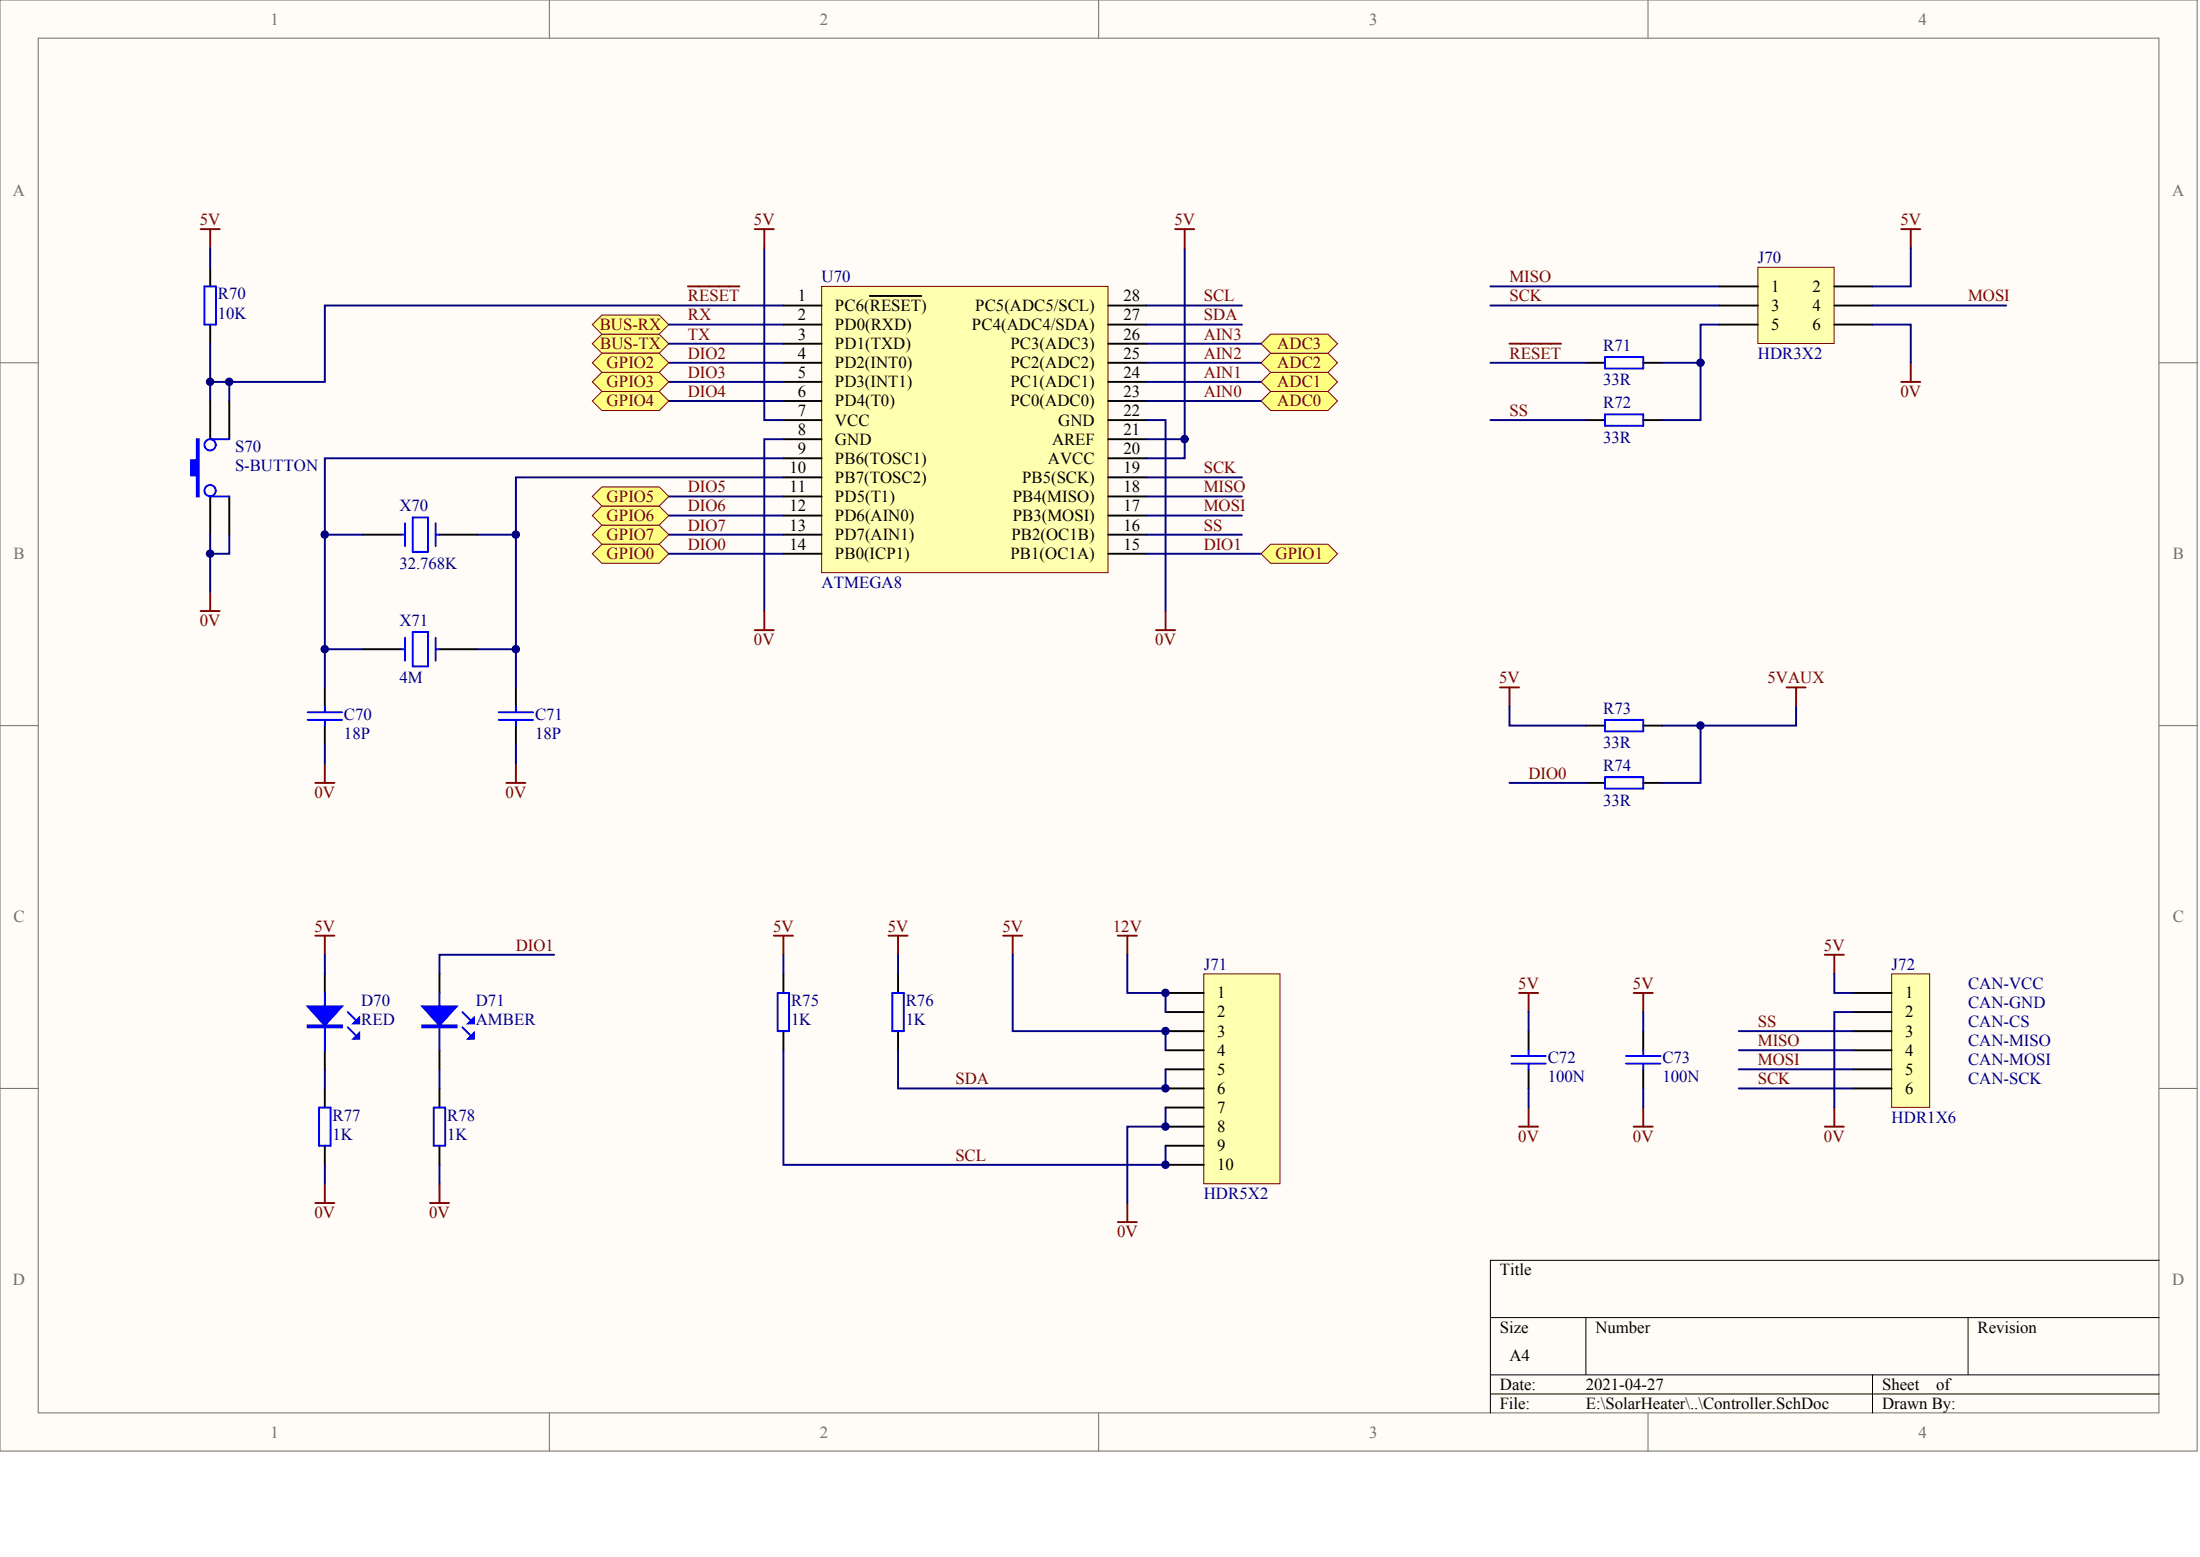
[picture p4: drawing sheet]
<svg xmlns="http://www.w3.org/2000/svg" width="840mm" height="594mm" viewBox="0 0 840 594" stroke-linecap="round" stroke-linejoin="round" font-family="sans-serif">
<g fill="#fffcf8" stroke="#716f64" stroke-width=".38">
<path d="M0 0h838.5v553.7h-838.5z"/>
<path d="M14.6 14.6h809.3v524.5h-809.3z"/>
</g>
<path d="M209.7 0v14.6M419.3 0v14.6M629 0v14.6M0 138.4h14.6M824 138.4h14.6M0 276.9h14.6M824 276.9h14.6M0 415.3h14.6M824 415.3h14.6M209.7 539.2v14.5M419.3 539.2v14.5M629 539.2v14.5" fill="none" stroke="#716f64" stroke-width=".38"/>
<path d="M824 480.9h-255.2v58.3M568.8 502.7h255.2M605.3 502.7v21.9M751.1 502.7v21.9M568.8 524.6h255.2M568.8 531.9h255.2M714.6 524.6v14.6" fill="none" stroke="#000" stroke-width=".38"/>
<path d="M313.6 109.3h109.3v109.2h-109.3z" fill="#ffffb0" stroke="#800000" stroke-width=".38"/>
<g fill="none" stroke="#000" stroke-width=".73">
<path d="M299 116.6h14.6M331.9 112.9h19.7M422.9 116.6h14.6M299 138.4h14.6M299 131.1h14.6M299 123.9h14.6M422.9 138.4h14.6M422.9 131.1h14.6M422.9 123.9h14.6M299 153h14.6M299 145.7h14.6M422.9 153h14.6"/>
<path d="M422.9 145.7h14.6M299 160.3h14.6M299 167.6h14.6M299 174.9h14.6M422.9 160.3h14.6M422.9 167.6h14.6M422.9 174.9h14.6M299 182.1h14.6M299 196.7h14.6M299 189.4h14.6M422.9 182.1h14.6M422.9 196.7h14.6"/>
<path d="M422.9 189.4h14.6M299 211.3h14.6M299 204h14.6M422.9 211.3h14.6M422.9 204h14.6"/>
</g>
<path d="M262.5 109.3h19.7" fill="none" stroke="#800000" stroke-width=".73"/>
<g fill="#ffff80" stroke="#800000" stroke-width=".38">
<path d="M226.1 131.1l3.6-3.6h21.9l3.6 3.6-3.6 3.7h-21.9z" fill-rule="evenodd"/>
<path d="M226.1 123.9l3.6-3.7h21.9l3.6 3.7-3.6 3.6h-21.9z" fill-rule="evenodd"/>
</g>
<path d="M255.2 123.9h43.8M255.2 131.1h43.8" fill="none" stroke="#000080" stroke-width=".73"/>
<path d="M226.1 211.3l3.6-3.7h21.9l3.6 3.7-3.6 3.6h-21.9z" fill-rule="evenodd" fill="#ffff80" stroke="#800000" stroke-width=".38"/>
<path d="M255.2 138.4h43.8M255.2 153h43.8M255.2 145.7h43.8M255.2 196.7h43.8M255.2 189.4h43.8M255.2 211.3h43.8M255.2 204h43.8M437.5 211.3h43.8" fill="none" stroke="#000080" stroke-width=".73"/>
<g fill="#ffff80" stroke="#800000" stroke-width=".38">
<path d="M226.1 204l3.6-3.6h21.9l3.6 3.6-3.6 3.6h-21.9z" fill-rule="evenodd"/>
<path d="M226.1 196.7l3.6-3.6h21.9l3.6 3.6-3.6 3.7h-21.9z" fill-rule="evenodd"/>
<path d="M226.1 189.4l3.6-3.6h21.9l3.6 3.6-3.6 3.7h-21.9z" fill-rule="evenodd"/>
<path d="M226.1 153l3.6-3.6h21.9l3.6 3.6-3.6 3.6h-21.9z" fill-rule="evenodd"/>
<path d="M226.1 145.7l3.6-3.6h21.9l3.6 3.6-3.6 3.7h-21.9z" fill-rule="evenodd"/>
<path d="M226.1 138.4l3.6-3.6h21.9l3.6 3.6-3.6 3.7h-21.9z" fill-rule="evenodd"/>
<path d="M481.3 211.3l3.6-3.7h21.9l3.7 3.7-3.7 3.6h-21.9z" fill-rule="evenodd"/>
<path d="M481.3 153l3.6-3.6h21.9l3.7 3.6-3.7 3.6h-21.9z" fill-rule="evenodd"/>
<path d="M481.3 145.7l3.6-3.6h21.9l3.7 3.6-3.7 3.7h-21.9z" fill-rule="evenodd"/>
<path d="M481.3 138.4l3.6-3.6h21.9l3.7 3.6-3.7 3.7h-21.9z" fill-rule="evenodd"/>
<path d="M481.3 131.1l3.6-3.6h21.9l3.7 3.6-3.7 3.7h-21.9z" fill-rule="evenodd"/>
</g>
<g fill="none" stroke="#000080" stroke-width=".73">
<path d="M80.2 94.7v7.3M291.7 94.7v65.6h7.3M452.1 94.7v72.9h-14.6M299 116.6h-175v29.1h-43.8v7.3M437.5 116.6h36.5M437.5 138.4h43.8M437.5 131.1h43.8M437.5 123.9h36.5M437.5 153h43.8M437.5 145.7h43.8M299 174.9h-175v87.4M299 167.6h-7.3v65.5"/>
<path d="M437.5 160.3h7.3v72.8M452.1 167.6v7.3h-14.6M299 182.1h-102.1v21.9h-14.6M437.5 182.1h36.5M437.5 189.4h36.5M437.5 196.7h36.5M80.2 204v7.3h7.3v-7.3M124 204h14.6M196.9 204v58.3M437.5 204h36.5M124 284.1v7.3M196.9 284.1v7.3"/>
</g>
<path d="M80.2 102v7.3M80.2 123.9v7.2M80.2 153v14.6M87.5 153v14.6M80.2 189.4v14.6M87.5 189.4v14.6M138.6 204h14.5M167.7 204h14.6M124 262.3v7.3M124 276.9v7.2M196.9 262.3v7.3M196.9 276.9v7.2" fill="none" stroke="#000" stroke-width=".73"/>
<g fill="none" stroke="#00f" stroke-width=".73">
<path d="M78 109.3h4.4v14.6h-4.4zM80.2 167.6h7.3M80.2 189.4h7.3M154.6 199.6v8.8M157.5 197.4h5.8v13.2h-5.8zM166.3 199.6v8.8M153.1 204h1.5M166.3 204h1.4M117.4 274.7h13.1M117.4 271.8h13.1M124 269.6v2.2M124 274.7v2.2"/>
<path d="M190.3 274.7h13.2M190.3 271.8h13.2M196.9 269.6v2.2M196.9 274.7v2.2"/>
<circle cx="80.2" cy="169.7" r="2.15"/>
<circle cx="80.2" cy="187.2" r="2.15"/>
</g>
<g fill="none" stroke="#800000" stroke-width=".73">
<path d="M76.6 87.4h7.3M80.2 87.4v7.3M288 87.4h7.3M291.7 87.4v7.3M448.5 87.4h7.3M452.1 87.4v7.3M76.6 233.1h7.3M80.2 225.9v7.2M291.7 233.1v7.3M444.8 233.1v7.3M288 240.4h7.3M441.2 240.4h7.3"/>
<path d="M120.3 298.7h7.3M124 291.4v7.3M193.2 298.7h7.3M196.9 291.4v7.3"/>
</g>
<path d="M75.1 167.6h.7v21.8h-.7v-8h-2.2v-5.8h2.2z" fill-rule="evenodd" fill="#00f" stroke="#00f" stroke-width=".73"/>
<path d="M459.4 371.6h29.1v80.1h-29.1z" fill="#ffffb0" stroke="#800000" stroke-width=".38"/>
<path d="M444.8 378.9h14.6M444.8 386.2h14.6M444.8 393.4h14.6M444.8 408h14.6M444.8 400.7h14.6M444.8 415.3h14.6M444.8 422.6h14.6M444.8 437.2h14.6M444.8 429.9h14.6M444.8 444.4h14.6" fill="none" stroke="#000" stroke-width=".73"/>
<path d="M382.8 357h7.3M386.5 357v7.3M426.6 357h7.3M430.2 357v7.3M430.2 459v7.3M426.6 466.3h7.3" fill="none" stroke="#800000" stroke-width=".73"/>
<path d="M386.5 364.3v29.1h58.3v7.3M430.2 364.3v14.6h14.6v7.3" fill="none" stroke="#000080" stroke-width=".73"/>
<path d="M670.9 102h29.1v29.1h-29.1z" fill="#ffffb0" stroke="#800000" stroke-width=".38"/>
<g fill="none" stroke="#000" stroke-width=".73">
<path d="M656.3 109.3h14.6M656.3 116.6h14.6M700 109.3h14.6M700 116.6h14.6M605.3 138.4h7.2M627.1 138.4h7.3M656.3 123.9h14.6M700 123.9h14.6M605.3 160.3h7.2M627.1 160.3h7.3M138.6 247.7h14.5M167.7 247.7h14.6"/>
<path d="M605.3 276.9h7.2M627.1 276.9h7.3M605.3 298.7h7.2M627.1 298.7h7.3M124 371.6v7.3M167.7 371.6v7.3M299 371.6v7.3M342.7 371.6v7.3M299 393.4v7.3M342.7 393.4v7.3M583.4 393.4v7.3M627.1 393.4v7.3"/>
<path d="M124 400.7v7.3M124 415.3v7.3M167.7 400.7v7.3M167.7 415.3v7.3M583.4 408v7.3M627.1 408v7.3M124 437.2v7.2M167.7 437.2v7.2"/>
</g>
<g fill="none" stroke="#800000" stroke-width=".73">
<path d="M725.6 87.4h7.3M729.2 87.4v7.3M576.1 131.1h19.7M729.2 138.4v7.3M725.6 145.7h7.3M572.4 262.3h7.3M576.1 262.3v7.3M681.8 262.3h7.3M685.5 262.3v7.3M120.3 357h7.3M124 357v7.3M295.3 357h7.3"/>
<path d="M299 357v7.3M339.1 357h7.3M342.7 357v7.3M579.7 378.9h7.3M583.4 378.9v7.3M623.5 378.9h7.3M627.1 378.9v7.3M579.7 429.9h7.3M583.4 422.6v7.3M623.5 429.9h7.3M627.1 422.6v7.3M120.3 459h7.3"/>
<path d="M124 451.7v7.3M164.1 459h7.3M167.7 451.7v7.3"/>
</g>
<g fill="none" stroke="#000080" stroke-width=".73">
<path d="M729.2 94.7v14.6h-14.6M568.8 116.6h87.5M568.8 109.3h87.5M714.6 116.6h51.1M80.2 131.1v14.6M568.8 138.4h36.5M649 138.4v21.9h-14.6M656.3 123.9h-7.3v14.5h-14.6M714.6 123.9h14.6v14.5M87.5 145.7v7.3M568.8 160.3h36.5M80.2 211.3v14.6"/>
<path d="M124 247.7h14.6M182.3 247.7h14.6M576.1 269.6v7.3h29.2M649 276.9v21.8h-14.6M685.5 269.6v7.3h-51.1M576.1 298.7h29.2M124 364.3v7.3M211.5 364.3h-43.8v7.3M299 364.3v7.3M342.7 364.3v7.3M583.4 386.2v7.2M627.1 386.2v7.2"/>
<path d="M124 408v7.3M167.7 408v7.3M299 400.7v43.7h145.8v-7.2M342.7 400.7v14.6h102.1v-7.3M583.4 415.3v7.3M627.1 415.3v7.3M444.8 422.6v7.3h-14.6v29.1M124 444.4v7.3M167.7 444.4v7.3"/>
</g>
<g fill="none" stroke="#00f" stroke-width=".73">
<path d="M612.5 136.2h14.6v4.4h-14.6zM612.5 158.1h14.6v4.4h-14.6zM153.1 247.7h1.5M154.6 243.3v8.8M157.5 241.2h5.8v13.1h-5.8zM166.3 243.3v8.8M166.3 247.7h1.4M612.5 274.7h14.6v4.3h-14.6zM612.5 296.5h14.6v4.4h-14.6zM124 378.9v21.8M167.7 378.9v21.8M296.8 378.9h4.4v14.5h-4.4z"/>
<path d="M340.5 378.9h4.4v14.5h-4.4zM132.7 392l2.9 2.9M132.7 386.2l2.9 2.9M176.5 392l2.9 2.9M176.5 386.2l2.9 2.9M576.8 405.8h13.1M576.8 402.9h13.1M583.4 400.7v2.2M583.4 405.8v2.2M620.6 405.8h13.1M620.6 402.9h13.1M627.1 400.7v2.2"/>
<path d="M627.1 405.8v2.2M121.8 422.6h4.4v14.6h-4.4zM165.5 422.6h4.4v14.6h-4.4z"/>
</g>
<g fill="#00f" stroke="#00f" stroke-width=".73">
<path d="M161.2 384h13.1l-6.6 7.3z"/>
<path d="M178.7 396.4l2.1-2.2v2.2z"/>
<path d="M178.7 390.5l2.1-2.2v2.2z"/>
<path d="M117.4 384h13.1l-6.5 7.3z"/>
<path d="M134.9 396.4l2.2-2.2v2.2z"/>
<path d="M134.9 390.5l2.2-2.2v2.2z"/>
<path d="M161.2 391.3h13.1v.7h-13.1z" fill-rule="evenodd"/>
<path d="M117.4 391.3h13.1v.7h-13.1z" fill-rule="evenodd"/>
</g>
<path d="M721.9 371.6h14.5v50.9h-14.5z" fill="#ffffb0" stroke="#800000" stroke-width=".38"/>
<path d="M707.3 378.9h14.6M707.3 386.2h14.6M707.3 393.4h14.6M707.3 400.7h14.6M707.3 408h14.6M707.3 415.3h14.6" fill="none" stroke="#000" stroke-width=".73"/>
<path d="M696.4 364.3h7.3M700 364.3v7.3M696.4 429.9h7.3M700 422.6v7.3" fill="none" stroke="#800000" stroke-width=".73"/>
<path d="M700 371.6v7.3h7.3M663.6 393.4h43.7M707.3 386.2h-7.3v36.4M663.6 400.7h43.7M663.6 408h43.7M663.6 415.3h43.7" fill="none" stroke="#000080" stroke-width=".73"/>
<g fill="#000080" stroke="#000080" stroke-width=".38">
<circle cx="80.2" cy="211.3" r="1.42"/>
<circle cx="80.2" cy="145.7" r="1.42"/>
<circle cx="87.5" cy="145.7" r="1.42"/>
<circle cx="123.9" cy="247.7" r="1.42"/>
<circle cx="123.9" cy="204" r="1.42"/>
<circle cx="196.9" cy="247.7" r="1.42"/>
<circle cx="196.9" cy="204" r="1.42"/>
<circle cx="444.8" cy="444.4" r="1.42"/>
<circle cx="444.8" cy="429.8" r="1.42"/>
<circle cx="444.8" cy="415.3" r="1.42"/>
<circle cx="444.8" cy="393.4" r="1.42"/>
<circle cx="444.8" cy="378.8" r="1.42"/>
<circle cx="452.1" cy="167.5" r="1.42"/>
<circle cx="649" cy="276.8" r="1.42"/>
<circle cx="649" cy="138.4" r="1.42"/>
</g>
<g font-size="6.4" fill="#716f64">
<text x="103.3" y="9.3">1</text>
<text x="312.9" y="9.3">2</text>
<text x="522.6" y="9.3">3</text>
<text x="732.2" y="9.3">4</text>
<text x="5" y="74.9">A</text>
<text x="829" y="74.9">A</text>
<text x="5.2" y="213.4">B</text>
<text x="829.2" y="213.4">B</text>
<text x="5.2" y="351.8">C</text>
<text x="829.2" y="351.8">C</text>
<text x="5" y="490.2">D</text>
<text x="829" y="490.2">D</text>
<text x="103.3" y="548.5">1</text>
<text x="312.9" y="548.5">2</text>
<text x="522.6" y="548.5">3</text>
<text x="732.2" y="548.5">4</text>
</g>
<g font-size="6.4" fill="#800000">
<text x="76.3" y="85.9">5V</text>
<text x="287.7" y="85.9">5V</text>
<text x="448.2" y="85.9">5V</text>
<text x="725.3" y="85.9">5V</text>
<text x="576.1" y="107.7">MISO</text>
<text x="262.5" y="115">RESET</text>
<text x="459.4" y="115">SCL</text>
<text x="576.1" y="115">SCK</text>
<text x="751.1" y="115">MOSI</text>
<text x="228.9" y="125.9">BUS-RX</text>
<text x="262.5" y="122.3">RX</text>
<text x="459.4" y="122.3">SDA</text>
<text x="262.5" y="129.6">TX</text>
<text x="459.4" y="129.6">AIN3</text>
<text x="229" y="133.2">BUS-TX</text>
<text x="262.5" y="136.9">DIO2</text>
<text x="459.4" y="136.9">AIN2</text>
<text x="487.5" y="133.2">ADC3</text>
<text x="576.1" y="136.9">RESET</text>
<text x="231.5" y="140.5">GPIO2</text>
<text x="487.5" y="140.5">ADC2</text>
<text x="231.5" y="147.8">GPIO3</text>
<text x="262.5" y="144.1">DIO3</text>
<text x="459.4" y="144.1">AIN1</text>
<text x="487.5" y="147.8">ADC1</text>
<text x="231.5" y="155.1">GPIO4</text>
<text x="262.5" y="151.4">DIO4</text>
<text x="459.4" y="151.4">AIN0</text>
<text x="487.5" y="155.1">ADC0</text>
<text x="725.3" y="151.4">0V</text>
<text x="576.1" y="158.7">SS</text>
<text x="459.4" y="180.6">SCK</text>
<text x="231.5" y="191.5">GPIO5</text>
<text x="262.5" y="187.9">DIO5</text>
<text x="459.4" y="187.9">MISO</text>
<text x="262.5" y="195.1">DIO6</text>
<text x="459.4" y="195.1">MOSI</text>
<text x="231.5" y="198.8">GPIO6</text>
<text x="262.5" y="202.4">DIO7</text>
<text x="459.4" y="202.4">SS</text>
<text x="231.5" y="206.1">GPIO7</text>
<text x="262.5" y="209.7">DIO0</text>
<text x="459.4" y="209.7">DIO1</text>
<text x="231.5" y="213.4">GPIO0</text>
<text x="486.8" y="213.4">GPIO1</text>
<text x="76.3" y="238.9">0V</text>
<text x="287.7" y="246.1">0V</text>
<text x="440.9" y="246.1">0V</text>
<text x="572.1" y="260.7">5V</text>
<text x="674.5" y="260.7">5VAUX</text>
<text x="583.4" y="297.1">DIO0</text>
<text x="120" y="304.4">0V</text>
<text x="193" y="304.4">0V</text>
<text x="120" y="355.4">5V</text>
<text x="295" y="355.4">5V</text>
<text x="338.8" y="355.4">5V</text>
<text x="382.5" y="355.4">5V</text>
<text x="424.7" y="355.4">12V</text>
<text x="196.9" y="362.7">DIO1</text>
<text x="696.1" y="362.7">5V</text>
<text x="579.4" y="377.3">5V</text>
<text x="623.2" y="377.3">5V</text>
<text x="670.9" y="391.9">SS</text>
<text x="670.9" y="399.2">MISO</text>
<text x="670.9" y="406.4">MOSI</text>
<text x="364.6" y="413.7">SDA</text>
<text x="670.9" y="413.7">SCK</text>
<text x="579.4" y="435.6">0V</text>
<text x="623.2" y="435.6">0V</text>
<text x="696.1" y="435.6">0V</text>
<text x="364.6" y="442.9">SCL</text>
<text x="120" y="464.7">0V</text>
<text x="163.8" y="464.7">0V</text>
<text x="426.3" y="472">0V</text>
</g>
<g font-size="6.4" fill="#000080">
<text x="670.9" y="100.4">J70</text>
<text x="313.6" y="107.7">U70</text>
<text x="83.1" y="114.3">R70</text>
<text x="83.1" y="121.6">10K</text>
<text x="611.8" y="133.9">R71</text>
<text x="670.9" y="136.9">HDR3X2</text>
<text x="611.8" y="147.1">33R</text>
<text x="611.8" y="155.8">R72</text>
<text x="89.7" y="172.6">S70</text>
<text x="611.8" y="168.9">33R</text>
<text x="89.7" y="179.8">S-BUTTON</text>
<text x="152.4" y="195.1">X70</text>
<text x="152.4" y="217">32.768K</text>
<text x="313.6" y="224.3">ATMEGA8</text>
<text x="152.4" y="238.9">X71</text>
<text x="152.4" y="260.7">4M</text>
<text x="131.3" y="274.6">C70</text>
<text x="204.2" y="274.6">C71</text>
<text x="611.8" y="272.4">R73</text>
<text x="131.3" y="281.8">18P</text>
<text x="204.2" y="281.8">18P</text>
<text x="611.8" y="285.5">33R</text>
<text x="611.8" y="294.2">R74</text>
<text x="611.8" y="307.3">33R</text>
<text x="459.4" y="370">J71</text>
<text x="721.9" y="370">J72</text>
<text x="751.1" y="377.3">CAN-VCC</text>
<text x="137.8" y="383.9">D70</text>
<text x="181.6" y="383.9">D71</text>
<text x="301.9" y="383.9">R75</text>
<text x="345.6" y="383.9">R76</text>
<text x="751.1" y="384.6">CAN-GND</text>
<text x="137.8" y="391.1">RED</text>
<text x="181.6" y="391.1">AMBER</text>
<text x="301.9" y="391.1">1K</text>
<text x="345.6" y="391.1">1K</text>
<text x="751.1" y="391.9">CAN-CS</text>
<text x="751.1" y="399.2">CAN-MISO</text>
<text x="590.7" y="405.7">C72</text>
<text x="634.4" y="405.7">C73</text>
<text x="751.1" y="406.4">CAN-MOSI</text>
<text x="590.7" y="413">100N</text>
<text x="634.4" y="413">100N</text>
<text x="751.1" y="413.7">CAN-SCK</text>
<text x="126.9" y="427.6">R77</text>
<text x="170.6" y="427.6">R78</text>
<text x="721.9" y="428.3">HDR1X6</text>
<text x="126.9" y="434.9">1K</text>
<text x="170.6" y="434.9">1K</text>
<text x="459.4" y="457.4">HDR5X2</text>
</g>
<g font-size="6.4">
<text x="676" y="111.4">1</text>
<text x="691.7" y="111.4">2</text>
<text x="304.5" y="115">1</text>
<text x="318.7" y="118.6">PC6(RESET)</text>
<text x="372.2" y="118.6">PC5(ADC5/SCL)</text>
<text x="428.8" y="115">28</text>
<text x="676" y="118.6">3</text>
<text x="691.7" y="118.6">4</text>
<text x="304.5" y="122.3">2</text>
<text x="318.7" y="125.9">PD0(RXD)</text>
<text x="371" y="125.9">PC4(ADC4/SDA)</text>
<text x="428.8" y="122.3">27</text>
<text x="676" y="125.9">5</text>
<text x="691.7" y="125.9">6</text>
<text x="304.5" y="129.6">3</text>
<text x="428.8" y="129.6">26</text>
<text x="304.5" y="136.9">4</text>
<text x="318.7" y="133.2">PD1(TXD)</text>
<text x="385.6" y="133.2">PC3(ADC3)</text>
<text x="428.8" y="136.9">25</text>
<text x="318.7" y="140.5">PD2(INT0)</text>
<text x="385.6" y="140.5">PC2(ADC2)</text>
<text x="304.5" y="144.1">5</text>
<text x="318.7" y="147.8">PD3(INT1)</text>
<text x="385.6" y="147.8">PC1(ADC1)</text>
<text x="428.8" y="144.1">24</text>
<text x="304.5" y="151.4">6</text>
<text x="318.7" y="155.1">PD4(T0)</text>
<text x="385.6" y="155.1">PC0(ADC0)</text>
<text x="428.8" y="151.4">23</text>
<text x="304.5" y="158.7">7</text>
<text x="428.8" y="158.7">22</text>
<text x="304.5" y="166">8</text>
<text x="318.7" y="162.4">VCC</text>
<text x="403.8" y="162.4">GND</text>
<text x="428.8" y="166">21</text>
<text x="304.5" y="173.3">9</text>
<text x="318.7" y="169.6">GND</text>
<text x="401.5" y="169.6">AREF</text>
<text x="428.8" y="173.3">20</text>
<text x="318.7" y="176.9">PB6(TOSC1)</text>
<text x="399.9" y="176.9">AVCC</text>
<text x="301.3" y="180.6">10</text>
<text x="318.7" y="184.2">PB7(TOSC2)</text>
<text x="390.1" y="184.2">PB5(SCK)</text>
<text x="428.8" y="180.6">19</text>
<text x="301.3" y="187.9">11</text>
<text x="318.7" y="191.5">PD5(T1)</text>
<text x="386.5" y="191.5">PB4(MISO)</text>
<text x="428.8" y="187.9">18</text>
<text x="301.3" y="195.1">12</text>
<text x="428.8" y="195.1">17</text>
<text x="301.3" y="202.4">13</text>
<text x="318.7" y="198.8">PD6(AIN0)</text>
<text x="386.5" y="198.8">PB3(MOSI)</text>
<text x="428.8" y="202.4">16</text>
<text x="301.3" y="209.7">14</text>
<text x="318.7" y="206.1">PD7(AIN1)</text>
<text x="386" y="206.1">PB2(OC1B)</text>
<text x="428.8" y="209.7">15</text>
<text x="318.7" y="213.4">PB0(ICP1)</text>
<text x="385.6" y="213.4">PB1(OC1A)</text>
<text x="464.5" y="380.9">1</text>
<text x="727" y="380.9">1</text>
<text x="464.5" y="388.2">2</text>
<text x="727" y="388.2">2</text>
<text x="464.5" y="395.5">3</text>
<text x="727" y="395.5">3</text>
<text x="464.5" y="402.8">4</text>
<text x="727" y="402.8">4</text>
<text x="464.5" y="410.1">5</text>
<text x="727" y="410.1">5</text>
<text x="464.5" y="417.4">6</text>
<text x="727" y="417.4">6</text>
<text x="464.5" y="424.7">7</text>
<text x="464.5" y="431.9">8</text>
<text x="464.5" y="439.2">9</text>
<text x="464.5" y="446.5">10</text>
<text x="572.4" y="486.6">Title</text>
<text x="572.4" y="508.4">Size</text>
<text x="608.9" y="508.4">Number</text>
<text x="754.7" y="508.4">Revision</text>
<text x="576.1" y="519.4">A4</text>
<text x="572.4" y="530.3">Date:</text>
<text x="605.3" y="530.3">2021-04-27</text>
<text x="718.3" y="530.3">Sheet</text>
<text x="738.9" y="530.3">of</text>
<text x="572.4" y="537.6">File:</text>
<text x="605.3" y="537.6">E:\SolarHeater\..\Controller.SchDoc</text>
<text x="718.3" y="537.6">Drawn By:</text>
</g>
</svg>
